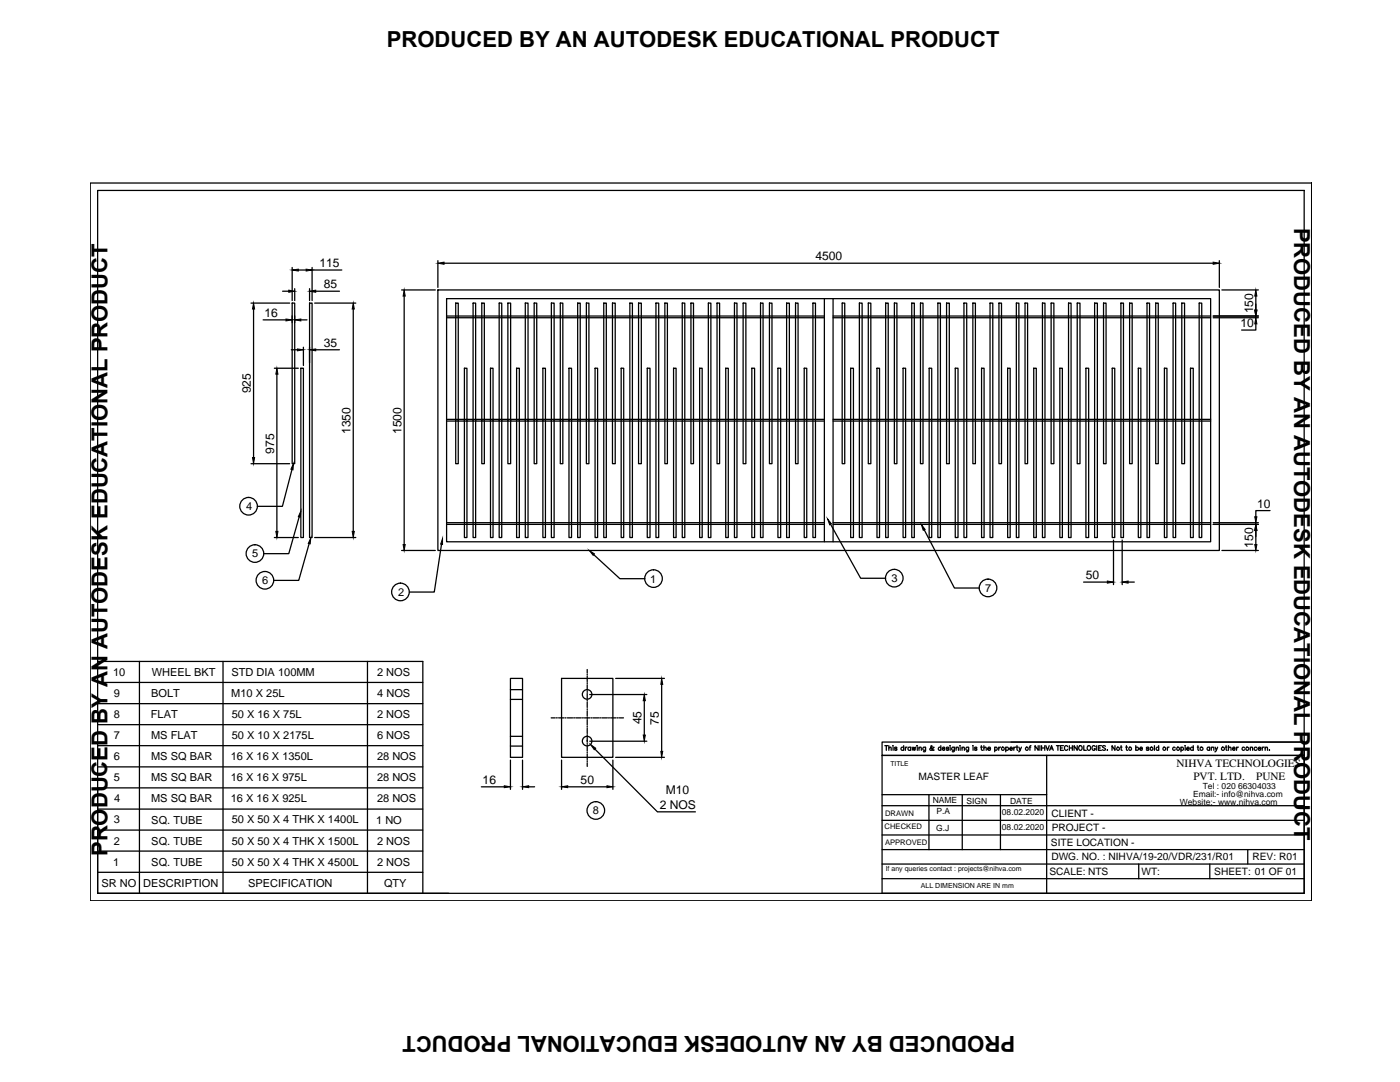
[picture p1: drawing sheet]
<svg xmlns="http://www.w3.org/2000/svg" width="279mm" height="216mm" viewBox="0 0 279 216" stroke-linecap="round" stroke-linejoin="round" font-family="sans-serif">
<!-- layer: 0 -->
<g fill="none" stroke="#000" stroke-width=".25">
<path d="M18 36.5h243.8v143.2h-243.8zM19.5 38h240.8v140.3h-240.8zM56.4 58.1h1.2M58.3 53.4v6.6M58.8 57.6v2.4M59.5 53.9h1.6M61.8 57.6v2.4M62.3 53.4v6.6M62.3 53.9h5.9M63 58.1h4.7M80.2 57.9h6.7M80.7 59.1v49.6"/>
<path d="M87.4 57.9h155.9v51.9h-155.9zM87.4 52v5.3M88.6 52.5h153.5M89.1 59.6h152.5v48.5h-152.5zM164.5 59.6v48.5M166.3 59.6v48.5M243.3 52v5.3M243.9 57.9h7.2M250.6 59.1v2.8M50.1 60.5h7.7M50.6 61.7v29.6M52.5 63.8h4.6"/>
<path d="M54.8 73.5h4.7M55.3 74.7v31.3M58.1 69.8h1.3M58.3 63v1.4M58.8 63v1.4M60 63.8h1.3M60.6 69.3v3.6M61.8 69.3v3.1M62.8 60.5h8.2M63 69.8h4.7M70.5 61.7v44.3M89.1 63.4h75.4"/>
<path d="M89.1 63.1h75.4M166.3 63.4h75.3M166.3 63.1h75.3M242.1 63.4h9M242.1 63.1h9M250.6 64.6v1.3h-2.8M50.1 92.5h7.7M58.3 93.7l-1.9 7.3h-5M89.1 84h75.4M89.1 83.7h75.4M90.9 83.7v.3M91.5 83.7v.3"/>
<path d="M92.7 83.7v.3M93.2 83.7v.3M94.4 83.7v.3M94.9 83.7v.3M96.2 83.7v.3M96.7 83.7v.3M97.9 83.7v.3M98.4 83.7v.3M99.6 83.7v.3M100.1 83.7v.3M101.4 83.7v.3M101.9 83.7v.3"/>
<path d="M103.1 83.7v.3M103.6 83.7v.3M104.8 83.7v.3M105.4 83.7v.3M106.6 83.7v.3M107.1 83.7v.3M108.3 83.7v.3M108.9 83.7v.3M110 83.7v.3M110.6 83.7v.3M111.8 83.7v.3M112.3 83.7v.3"/>
<path d="M113.6 83.7v.3M114.1 83.7v.3M115.3 83.7v.3M115.8 83.7v.3M117 83.7v.3M117.5 83.7v.3M118.8 83.7v.3M119.3 83.7v.3M120.5 83.7v.3M121 83.7v.3M166.3 84h75.3M166.3 83.7h75.3"/>
<path d="M54.8 107.3h4.7M59.7 103.2l-2.1 7.3h-5M61.7 108.5l-2.1 7.3h-4.9M62.8 107.3h8.2M80.2 109.8h6.7M88.1 108.6l-1.4 9.5h-5M89.1 104.3h75.4M89.1 104.6h75.4M118.5 110.7l5.2 4.8h5M165.7 104.6l6.1 10.8h5M166.3 104.3h75.3M166.3 104.6h75.3"/>
<path d="M184.5 105.7l6 11.6h5M216.3 116.1h4.7M222.2 107.8v8.9M224 107.8v8.9M225.1 116.1h1.3M242.1 104.3h9M242.1 104.6h9M243.9 109.8h7.2M250.6 105.9v2.8M253.5 101.9h-2.9v1.2M19.5 132h64.9v46.3M19.5 136.2h64.9"/>
<path d="M27.8 132v46.3M44.5 132v46.3M73.3 132v46.3M101.9 135.4h2.4v15.7h-2.4zM101.9 139.6h2.4M101.9 137.6h2.4M112.1 135.4h10.2v15.7h-10.2zM117.2 133.6v.7M117.2 134.5v.2M117.2 134.9v1.1M117.2 136.2v.2M117.2 136.6v1.1"/>
<path d="M117.2 138v.2M117.2 138.4v1.1M117.2 139.7v.2M117.7 138.6h11.4M122.9 135.4h9.7M128.6 139.8v6.9M132.1 136.6v13.3M19.5 148.8h64.9M19.5 153h64.9M19.5 144.6h64.9M19.5 140.4h64.9M84.4 157.2h-64.9v21.1h70"/>
<path d="M96.1 157h4.5M101.9 151.7v5.8M101.9 148.9h2.4M101.9 146.9h2.4M104.3 151.7v5.8M105.5 157h1.2M110 143.2h.8M111 143.2h.2M111.5 143.2h1M112.1 151.7v5.8M112.7 143.2h.3M113.2 143.2h1.1"/>
<path d="M113.3 157h7.8M114.5 143.2h.2M114.9 143.2h1.1M116.2 143.2h.2M116.6 143.2h1.1M117.2 147.9h.1M117.2 140.1v1.1M117.2 141.4v.2M117.2 141.8v1.1M117.2 143.1v.3M117.2 143.6v1M117.2 144.9v.2"/>
<path d="M117.2 145.3v1.1M117.2 146.6v.2M117.2 147.1v1M117.2 148.3v.2M117.2 148.7v1.1M117.2 150.1v.2M117.2 150.5v1.1M117.2 151.8v.2M117.2 152.2v.7M117.7 147.9h11.4M118 143.2h.2M118.4 143.2h1.1"/>
<path d="M118.7 149.5l12.5 12.5h7.6M119.7 143.2h.2M120.1 143.2h1.1M121.4 143.2h.2M121.8 143.2h1.2M122.3 151.7v5.8M122.9 151.1h9.7M123.2 143.2h.2M123.6 143.2h.8M176 148.1h84.3v30.2h-84.3v-27.6h84.3h-84.3zM176 158.6h32.9M176.6 148.8h.6"/>
<path d="M176.9 148.8v.9M177.4 149.3l.2-.2h.2l.1 .6M177.4 148.8v.9M178.2 148.8h.1M178.2 149.1v.6M179 149.3l-.2-.2h-.2v.2l.4 .3-.2 .1-.3-.1M180.4 149.3a.3 .3 0 0 0-.5-.1 .3 .3 0 0 0 0 .4 .3 .3 0 0 0 .5 0M180.4 148.8v.9M180.7 149.1v.6M181 149.1h-.2l-.1 .3M181.8 149.3a.3 .3 0 0 0-.5-.1 .3 .3 0 0 0 0 .4 .3 .3 0 0 0 .5 0M181.8 149.1v.6"/>
<path d="M182 149.1l.2 .6 .2-.6 .2 .6 .1-.6M183 148.8h.1zM183.1 149.1v.6M183.4 149.3l.2-.2h.2l.1 .6M183.4 149.1v.6M184.7 149.1v.8l-.4 .1M184.7 149.3a.3 .3 0 0 0-.4-.1 .3 .3 0 0 0 0 .4 .3 .3 0 0 0 .4 0M185.4 158.6v10.9M186.4 149.2l-.1-.1a.53 .53 0 0 1-.7 .5v-.2l.4-.4-.1-.2-.1 .1 .1 .4 .3 .4 .2-.1M187.8 149.3a.28 .28 0 0 0-.5-.1 .28 .28 0 0 0 0 .4 .28 .28 0 0 0 .5 0M187.8 148.8v.9M188.1 149.4h.5l-.1-.2a.29 .29 0 0 0-.4 0 .29 .29 0 0 0 .1 .4 .29 .29 0 0 0 .4 0"/>
<path d="M189.3 149.3l-.1-.2h-.3v.2l.4 .3-.1 .1-.3-.1M189.6 148.8h.1M189.6 149.1v.6M190.5 149.1l-.1 .8-.4 .1M190.5 149.3a.3 .3 0 0 0-.5-.1 .3 .3 0 0 0 0 .4 .3 .3 0 0 0 .5 0M190.8 149.3l.2-.2h.2l.1 .6M190.8 149.1v.6M191.6 148.8h.1M191.6 149.1v.6M192 149.3l.2-.2h.2l.1 .6M192 149.1v.6M192 158.6v10.9"/>
<path d="M193.3 149.1v.8l-.4 .1M193.3 149.3a.3 .3 0 0 0-.4-.1 .3 .3 0 0 0 0 .4 .3 .3 0 0 0 .4 0M194.2 148.8h.1M194.2 149.1v.6M195 149.3l-.2-.2h-.3v.2l.5 .3-.2 .1-.3-.1M195.7 149.1h.4M195.8 148.8v.7l.3 .2M196.4 149.3l.2-.2h.2v.6M196.4 148.8v.9M197.1 149.4l.6-.1a.3 .3 0 0 0-.5-.1 .3 .3 0 0 0 0 .5 .3 .3 0 0 0 .5-.1M198.5 149.3a.28 .28 0 0 1 .4-.1 .28 .28 0 0 1 0 .4 .28 .28 0 0 1-.4 0M198.5 149.1v.9"/>
<path d="M199.3 149.1v.6M199.7 158.6v10.9M199.7 149.1l-.4 .3M200.7 149.3a.3 .3 0 0 1 .5-.1 .3 .3 0 0 1 0 .4 .3 .3 0 0 1-.5 0M200.7 149.1v.9M201.5 149.4h.5v-.2a.29 .29 0 0 0-.4 0 .29 .29 0 0 0 0 .4 .29 .29 0 0 0 .4 0M201.8 148.1h58.5M202.3 149.1v.6M202.7 149.1l-.4 .3M202.8 149.1h.3M203 148.8v.7l.2 .2M203.3 149.1l.3 .6 .2-.6"/>
<path d="M203.6 149.7l-.3 .3M205.4 149.1h.3M205.8 148.8l-.3 .2v.7M207.2 148.8v.9l-.6-.9v.9M207.5 148.8v.9M207.9 148.8v.9M207.9 149.3h.6M208.5 148.8v.9M208.7 148.8l.4 .9 .3-.9M208.9 150.7v27.6M209.5 149.7l.4-.9 .3 .9M209.6 149.4h.5"/>
<path d="M210.8 148.8h.6M211.1 148.8v.9M211.6 149.3h.4M212.2 148.8h-.6v.9h.6M213.1 149a.33 .33 0 0 0-.4-.2 .33 .33 0 0 0-.3 .3v.3a.33 .33 0 0 0 .3 .3 .33 .33 0 0 0 .4-.2M213.4 149.3h.6M213.4 148.8v.9M214 148.8v.9M215 148.8v.9l-.7-.9v.9M216.3 148.8v.9h.5M218.6 149a.33 .33 0 0 0-.4-.2 .33 .33 0 0 0-.3 .3v.3a.32 .32 0 0 0 .4 .3 .32 .32 0 0 0 .3-.3h-.2M218.9 148.8v.9"/>
<path d="M219.3 149.3h.3M219.8 148.8h-.5v.9h.5M220.6 148.9l-.2-.1-.4 .1 .6 .6-.2 .2-.4-.1M221 149.6h.1M222.5 148.8v.9l-.6-.9v.9M223.6 149.1h.3M223.7 148.8v.7l.3 .2M224.7 149.1h.3M224.8 148.8v.7l.3 .2M226.7 149.3a.3 .3 0 0 1 .4-.1 .3 .3 0 0 1 0 .4 .3 .3 0 0 1-.4 0M226.7 148.8v.9M227.5 149.4h.5l-.1-.2a.29 .29 0 0 0-.4 0 .29 .29 0 0 0 .1 .4 .29 .29 0 0 0 .4 0"/>
<path d="M229.3 149.3l-.2-.2h-.3v.2l.5 .3-.2 .1-.3-.1M230.4 148.8v.9M231.2 149.3a.28 .28 0 0 0-.4-.1 .28 .28 0 0 0 0 .4 .28 .28 0 0 0 .4 0M231.2 148.8v.9M233 149.1v.6M233.3 149.1h-.2l-.1 .3M234.5 149.3a.28 .28 0 0 0-.4-.1 .28 .28 0 0 0 0 .4 .28 .28 0 0 0 .4 0M235.7 149.3a.28 .28 0 0 1 .4-.1 .28 .28 0 0 1 0 .4 .28 .28 0 0 1-.4 0M235.7 149.1v.9M236.5 148.8h.1M236.5 149.1v.6M236.8 149.4h.5v-.2a.29 .29 0 0 0-.4 0 .29 .29 0 0 0 0 .4 .29 .29 0 0 0 .4 0"/>
<path d="M238.1 149.3a.3 .3 0 0 0-.4-.1 .3 .3 0 0 0 0 .4 .3 .3 0 0 0 .4 0M238.1 148.8v.9M238.9 149.1h.3M239.1 148.8v.7l.2 .2M241.4 149.3a.28 .28 0 0 0-.4-.1 .28 .28 0 0 0 0 .4 .28 .28 0 0 0 .4 0M241.4 149.1v.6M241.7 149.3l.2-.2h.3v.6M241.7 149.1v.6M242.5 149.1l.3 .6 .2-.6M242.8 149.7l-.3 .3M244.6 149.1h.3M244.7 148.8v.7l.2 .2"/>
<path d="M245.2 149.3l.2-.2h.2l.1 .6M245.2 148.8v.9M246 149.4h.5l-.1-.2a.29 .29 0 0 0-.4 0 .29 .29 0 0 0 .1 .4 .29 .29 0 0 0 .4 0M246.8 149.1v.6M247.2 149.1h-.3l-.1 .3M248.4 149.3a.28 .28 0 0 0-.4-.1 .28 .28 0 0 0 0 .4 .28 .28 0 0 0 .4 0M249.5 149.3l.2-.2h.3v.6M249.5 149.1v.6M250.8 149.3a.3 .3 0 0 0-.4-.1 .3 .3 0 0 0 0 .4 .3 .3 0 0 0 .4 0M251.1 149.4h.5v-.2a.29 .29 0 0 0-.4 0 .29 .29 0 0 0 0 .4 .29 .29 0 0 0 .4 0M251.9 149.1v.6M252.3 149.1h-.3l-.1 .3"/>
<path d="M252.5 149.3l.2-.2h.2l.1 .6M252.5 149.1v.6M253.3 149.6h.1M19.5 174.1h64.9M19.5 169.8h64.9M19.5 165.6h64.9M19.5 161.4h64.9M176 169.5h84.3M176 166.6h84.3M176 163.7h84.3M176 160.8h84.3M176 172.4h84.3"/>
<path d="M176 175.3h84.3M227.3 172.4v2.9M241.4 172.4v2.9M249 169.5v2.9"/>
<circle cx="49.6" cy="101" r="1.76"/>
<circle cx="50.9" cy="110.5" r="1.76"/>
<circle cx="52.9" cy="115.8" r="1.76"/>
<circle cx="79.9" cy="118.1" r="1.76"/>
<circle cx="130.4" cy="115.5" r="1.76"/>
<circle cx="178.5" cy="115.4" r="1.76"/>
<circle cx="197.2" cy="117.3" r="1.76"/>
<circle cx="117.2" cy="138.6" r=".95"/>
<circle cx="117.2" cy="147.9" r=".95"/>
<circle cx="200.1" cy="149.4" r=".31"/>
<circle cx="204.9" cy="149.4" r=".31"/>
<circle cx="215.6" cy="149.2" r=".42"/>
<circle cx="217.3" cy="149.2" r=".42"/>
<circle cx="223.1" cy="149.4" r=".31"/>
<circle cx="225.5" cy="149.4" r=".31"/>
<circle cx="229.8" cy="149.4" r=".31"/>
<circle cx="232.4" cy="149.4" r=".31"/>
<circle cx="235.1" cy="149.4" r=".31"/>
<circle cx="239.8" cy="149.4" r=".32"/>
<circle cx="244.1" cy="149.4" r=".32"/>
<circle cx="248.9" cy="149.4" r=".32"/>
<circle cx="118.9" cy="161.7" r="1.76"/>
</g>
<!-- layer: A-M.S. -->
<g fill="none" stroke="#000" stroke-width=".25">
<path d="M58.3 60.5h.5v32h-.5zM60 73.5h.6v33.8h-.6zM61.8 60.5h.5v46.8h-.5zM90.9 60.5h.6v32h-.6zM92.7 73.5h.5v33.8h-.5zM94.4 60.5h.5v46.8h-.5zM96.2 60.5h.5v32h-.5zM97.9 73.5h.5v33.8h-.5zM99.6 60.5h.5v46.8h-.5zM101.4 60.5h.5v32h-.5zM103.1 73.5h.5v33.8h-.5zM104.8 60.5h.6v46.8h-.6z"/>
<path d="M106.6 60.5h.5v32h-.5zM108.3 73.5h.6v33.8h-.6zM110 60.5h.6v46.8h-.6zM111.8 60.5h.5v32h-.5zM113.6 73.5h.5v33.8h-.5zM115.3 60.5h.5v46.8h-.5zM117 60.5h.5v32h-.5zM118.8 73.5h.5v33.8h-.5zM120.5 60.5h.5v46.8h-.5zM122.2 60.5h.6v32h-.6zM124 73.5h.5v33.8h-.5zM125.7 60.5h.5v46.8h-.5z"/>
<path d="M127.4 60.5h.6v32h-.6zM129.2 73.5h.5v33.8h-.5zM130.9 60.5h.6v46.8h-.6zM132.7 60.5h.5v32h-.5zM134.4 73.5h.5v33.8h-.5zM136.2 60.5h.5v46.8h-.5zM137.9 60.5h.5v32h-.5zM139.6 73.5h.5v33.8h-.5zM141.4 60.5h.5v46.8h-.5zM143.1 60.5h.5v32h-.5zM144.8 73.5h.5v33.8h-.5zM146.6 60.5h.5v46.8h-.5z"/>
<path d="M148.3 60.5h.6v32h-.6zM150 73.5h.6v33.8h-.6zM151.8 60.5h.5v46.8h-.5zM153.6 60.5h.5v32h-.5zM155.3 73.5h.5v33.8h-.5zM157 60.5h.5v46.8h-.5zM158.8 60.5h.5v32h-.5zM160.5 73.5h.5v33.8h-.5zM162.2 60.5h.5v46.8h-.5zM168.1 60.5h.5v32h-.5zM169.8 73.5h.5v33.8h-.5zM171.5 60.5h.6v46.8h-.6z"/>
<path d="M173.3 60.5h.5v32h-.5zM175 73.5h.5v33.8h-.5zM176.8 60.5h.5v46.8h-.5zM178.5 60.5h.5v32h-.5zM180.2 73.5h.5v33.8h-.5zM182 60.5h.5v46.8h-.5zM183.7 60.5h.5v32h-.5zM185.4 73.5h.5v33.8h-.5zM187.2 60.5h.5v46.8h-.5zM188.9 60.5h.6v32h-.6zM190.6 73.5h.6v33.8h-.6zM192.4 60.5h.5v46.8h-.5z"/>
<path d="M194.2 60.5h.5v32h-.5zM195.9 73.5h.5v33.8h-.5zM197.6 60.5h.5v46.8h-.5zM199.4 60.5h.5v32h-.5zM201.1 73.5h.5v33.8h-.5zM202.8 60.5h.5v46.8h-.5zM204.6 60.5h.5v32h-.5zM206.3 73.5h.5v33.8h-.5zM208 60.5h.5v46.8h-.5zM209.8 60.5h.5v32h-.5zM211.5 73.5h.5v33.8h-.5zM213.2 60.5h.6v46.8h-.6z"/>
<path d="M215 60.5h.5v32h-.5zM216.7 73.5h.6v33.8h-.6zM218.5 60.5h.5v46.8h-.5zM220.2 60.5h.5v32h-.5zM222 73.5h.5v33.8h-.5zM223.7 60.5h.5v46.8h-.5zM225.4 60.5h.5v32h-.5zM227.2 73.5h.5v33.8h-.5zM228.9 60.5h.5v46.8h-.5zM230.6 60.5h.6v32h-.6zM232.4 73.5h.5v33.8h-.5zM234.1 60.5h.5v46.8h-.5z"/>
<path d="M235.9 60.5h.5v32h-.5zM237.6 73.5h.5v33.8h-.5zM239.3 60.5h.5v46.8h-.5z"/>
</g>
<!-- layer: 0 -->
<g fill="#000" stroke="#000" stroke-width=".2">
<path d="M57.6 57.9l1.2 .2-1.2 .2zM58.3 53.9l1.2-.2v.4zM61.1 53.7l1.2 .2-1.2 .2zM61.8 58.1l1.2-.2v.4zM80.7 57.9l.2 1.2h-.5zM87.4 52.5l1.2-.2v.4zM242.1 52.3l1.2 .2-1.2 .2zM250.6 57.9l.2 1.2h-.4zM50.6 60.5l.2 1.2h-.4zM55.3 73.5l.2 1.2h-.5zM57.1 63.7l1.2 .1-1.2 .2zM59.4 69.6l1.2 .2-1.2 .2z"/>
<path d="M58.8 63.8l1.2-.1v.3zM61.8 69.8l1.2-.2v.4zM70.5 60.5l.2 1.2h-.4zM250.4 61.9h.4l-.2 1.2zM250.6 63.4l.2 1.2h-.4zM50.4 91.3h.4l-.2 1.2zM58.6 92.5l-.1 1.3-.4-.2zM55 106h.5l-.2 1.3zM60 102l-.1 1.2-.4-.1zM62 107.3l-.1 1.2-.4-.1zM70.3 106h.4l-.2 1.3zM80.4 108.7h.5l-.2 1.1z"/>
<path d="M88.3 107.4v1.3l-.4-.1zM117.6 109.8l1 .7-.2 .3zM165.2 103.5l.7 1-.3 .2zM183.9 104.6l.7 1-.4 .2zM221 115.9l1.2 .2-1.2 .3zM224 116.1l1.1-.2v.5zM250.6 104.6l.2 1.3h-.4zM250.4 108.7h.4l-.2 1.1zM250.4 103.1h.4l-.2 1.2zM128.6 138.6l.2 1.2h-.4zM132.1 135.4l.2 1.2h-.4zM100.6 156.8l1.3 .2-1.3 .2z"/>
<path d="M104.3 157l1.2-.2v.4zM112.1 157l1.2-.2v.4zM117.9 148.6l1 .7-.3 .3zM121.1 156.8l1.2 .2-1.2 .2zM128.4 146.7h.4l-.2 1.2zM131.9 149.9h.4l-.2 1.2z"/>
</g>
<g font-size="4.4">
<text x="77.2" y="9.5">PRODUCED BY AN AUTODESK EDUCATIONAL PRODUCT</text>
<text x="258.3" y="45.4" transform="rotate(90 258.3 45.4)">PRODUCED BY AN AUTODESK EDUCATIONAL PRODUCT</text>
<text x="21.5" y="170.8" transform="rotate(-90 21.5 170.8)">PRODUCED BY AN AUTODESK EDUCATIONAL PRODUCT</text>
<text x="202.6" y="206.8" transform="rotate(180 202.6 206.8)">PRODUCED BY AN AUTODESK EDUCATIONAL PRODUCT</text>
</g>
<g font-size="2.4">
<text x="63.8" y="53.3">115</text>
<text x="162.7" y="52">4500</text>
<text x="64.6" y="57.6">85</text>
<text x="52.8" y="63.3">16</text>
<text x="247.5" y="65.3">10</text>
<text x="250.1" y="62.6" transform="rotate(-90 250.1 62.6)">150</text>
<text x="64.6" y="69.2">35</text>
<text x="50.1" y="78.5" transform="rotate(-90 50.1 78.5)">925</text>
<text x="69.9" y="86.6" transform="rotate(-90 69.9 86.6)">1350</text>
<text x="80.1" y="86.6" transform="rotate(-90 80.1 86.6)">1500</text>
<text x="54.7" y="90.5" transform="rotate(-90 54.7 90.5)">975</text>
<text x="250.9" y="101.3">10</text>
<text x="250.1" y="109.3" transform="rotate(-90 250.1 109.3)">150</text>
<text x="216.7" y="115.6">50</text>
<text x="128" y="144.6" transform="rotate(-90 128 144.6)">45</text>
<text x="131.5" y="144.6" transform="rotate(-90 131.5 144.6)">75</text>
<text x="96.3" y="156.4">16</text>
<text x="115.9" y="156.4">50</text>
<text x="131.7" y="161.4">2 NOS</text>
<text x="132.9" y="158.5">M10</text>
</g>
<g font-size="2.2">
<text x="49.1" y="101.8">4</text>
<text x="50.3" y="111.2">5</text>
<text x="52.3" y="116.5">6</text>
<text x="79.4" y="118.9">2</text>
<text x="129.7" y="116.2">1</text>
<text x="177.9" y="116.1">3</text>
<text x="196.6" y="118.1">7</text>
<text x="22.6" y="134.9">10</text>
<text x="30.3" y="134.8">WHEEL BKT</text>
<text x="46.2" y="134.9">STD DIA 100MM</text>
<text x="75.2" y="134.9">2 NOS</text>
<text x="22.7" y="143.2">8</text>
<text x="22.7" y="139.1">9</text>
<text x="30.1" y="143.2">FLAT</text>
<text x="30.2" y="139.1">BOLT</text>
<text x="46.2" y="139.1">M10 X 25L</text>
<text x="46.2" y="143.2">50 X 16 X 75L</text>
<text x="75.2" y="143.3">2 NOS</text>
<text x="75.3" y="139.1">4 NOS</text>
<text x="22.7" y="147.5">7</text>
<text x="30.2" y="147.5">MS FLAT</text>
<text x="46.2" y="147.5">50 X 10 X 2175L</text>
<text x="75.2" y="147.5">6 NOS</text>
<text x="22.7" y="155.9">5</text>
<text x="22.7" y="151.7">6</text>
<text x="30.2" y="155.9">MS SQ BAR</text>
<text x="30.2" y="151.7">MS SQ BAR</text>
<text x="46.1" y="155.9">16 X 16 X 975L</text>
<text x="46.1" y="151.7">16 X 16 X 1350L</text>
<text x="75.2" y="155.9">28 NOS</text>
<text x="75.2" y="151.7">28 NOS</text>
<text x="234.8" y="153.1">NIHVA TECHNOLOGIES</text>
<text x="238.2" y="155.6">PVT. LTD.</text>
<text x="250.7" y="155.6">PUNE</text>
<text x="22.8" y="160.1">4</text>
<text x="30.2" y="160.1">MS SQ BAR</text>
<text x="46.1" y="160.1">16 X 16 X 925L</text>
<text x="75.2" y="160.1">28 NOS</text>
<text x="22.7" y="164.3">3</text>
<text x="30.2" y="164.3">SQ. TUBE</text>
<text x="46.2" y="164.3">50 X 50 X 4 THK X 1400L</text>
<text x="75.1" y="164.3">1 NO</text>
<text x="118.3" y="162.5">8</text>
<text x="22.6" y="172.7">1</text>
<text x="22.7" y="168.5">2</text>
<text x="30.2" y="172.7">SQ. TUBE</text>
<text x="30.2" y="168.5">SQ. TUBE</text>
<text x="46.2" y="172.7">50 X 50 X 4 THK X 4500L</text>
<text x="46.2" y="168.5">50 X 50 X 4 THK X 1500L</text>
<text x="75.2" y="172.7">2 NOS</text>
<text x="75.2" y="168.5">2 NOS</text>
<text x="20.2" y="176.9">SR NO</text>
<text x="28.5" y="176.9">DESCRIPTION</text>
<text x="49.5" y="176.9">SPECIFICATION</text>
<text x="76.6" y="176.9">QTY</text>
</g>
<g font-size="2">
<text x="183.3" y="155.7">MASTER LEAF</text>
<text x="209.9" y="163">CLIENT -</text>
<text x="209.9" y="165.8">PROJECT -</text>
<text x="209.7" y="168.8">SITE LOCATION -</text>
<text x="209.8" y="171.6">DWG. NO. : NIHVA/19-20/VDR/231/R01</text>
<text x="250" y="171.6">REV: R01</text>
<text x="209.4" y="174.6">SCALE: NTS</text>
<text x="227.8" y="174.6">WT:</text>
<text x="242.3" y="174.6">SHEET: 01 OF 01</text>
</g>
<g font-size="1.7">
<text x="186.2" y="160.3">NAME</text>
<text x="192.9" y="160.3">SIGN</text>
<text x="201.6" y="160.3">DATE</text>
<text x="235.5" y="160.6">Website:- www.nihva.com</text>
<text x="238.1" y="159">Email:- info@nihva.com</text>
<text x="240" y="157.3">Tel : 020 66304033</text>
<text x="186.8" y="165.8">G.J</text>
<text x="186.9" y="162.5">P.A</text>
<text x="200" y="162.7">08.02.2020</text>
<text x="200" y="165.6">08.02.2020</text>
</g>
<g font-size="1.5">
<text x="176.5" y="165.4">CHECKED</text>
<text x="176.6" y="162.9">DRAWN</text>
<text x="176.6" y="168.6">APPROVED</text>
</g>
<g font-size="1.4">
<text x="177.7" y="152.8">TITLE</text>
<text x="176.8" y="173.9">If any queries contact : projects@nihva.com</text>
<text x="183.8" y="177.2">ALL DIMENSION ARE IN mm</text>
</g>
</svg>
